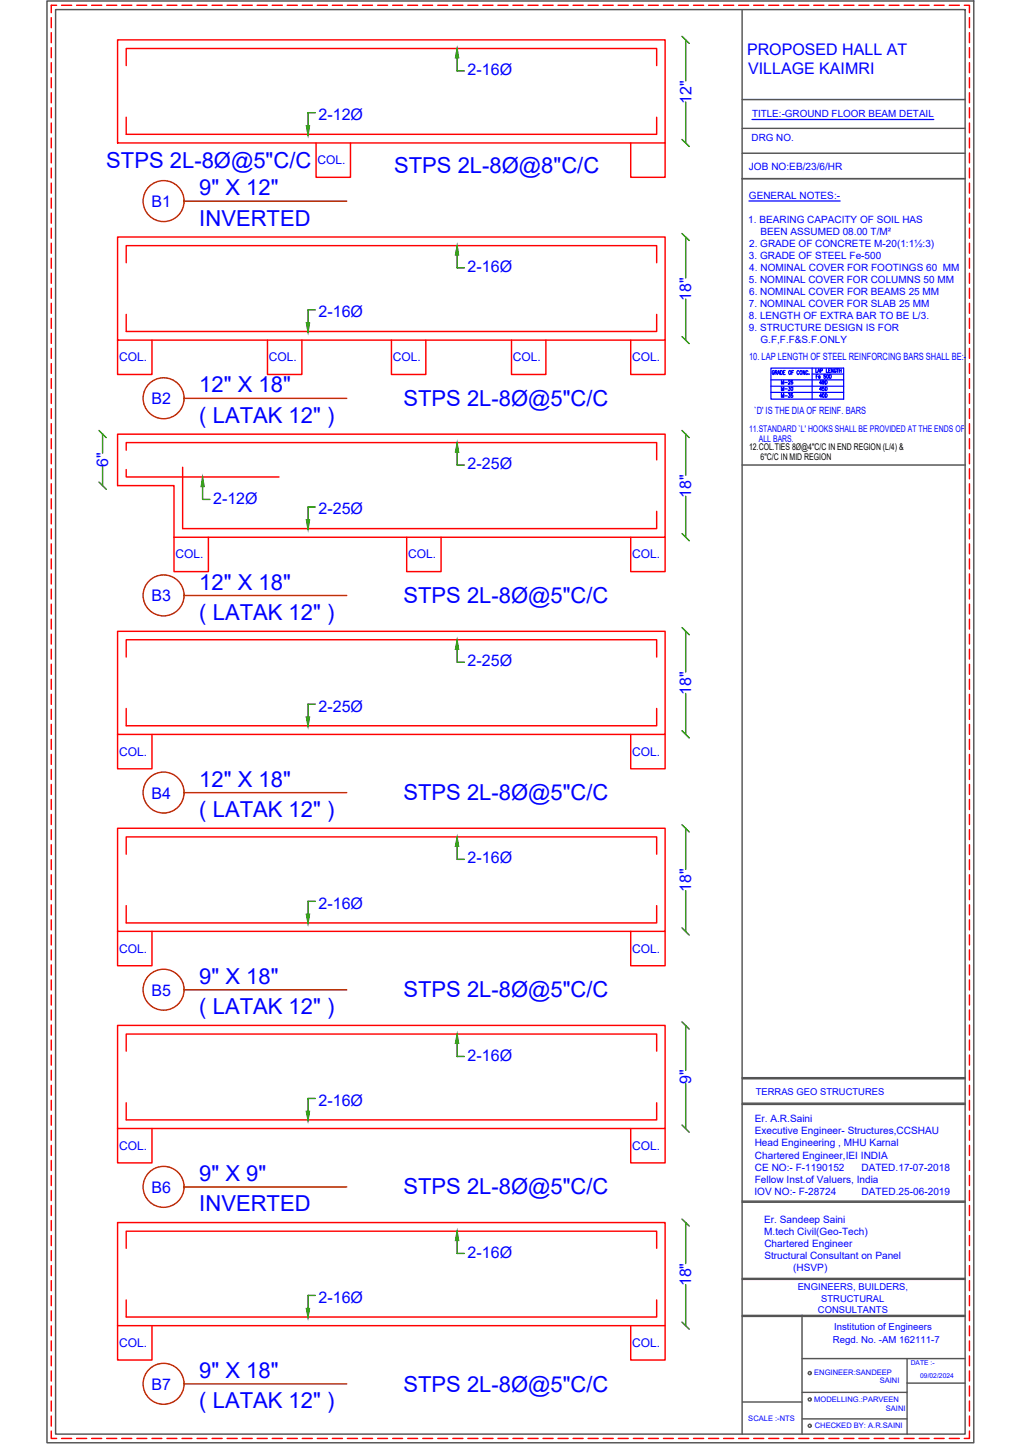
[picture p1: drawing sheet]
<svg xmlns="http://www.w3.org/2000/svg" width="210mm" height="297mm" viewBox="0 0 210 297" stroke-linecap="round" stroke-linejoin="round" font-family="sans-serif">
<!-- layer: 0 -->
<g fill="none" stroke="#f00" stroke-width=".3">
<path d="M10.5 3.6v2.1M10.5 6.7v2.1M10.5 9.8v2.1M10.5 12.9v2.1M10.5 16v2.1M10.5 19.1v2.1M11.6 1.1h-1.1v1.5M12.7 1.1h2M15.7 1.1h2.1M18.8 1.1h2.1M21.9 1.1h2.1M24.2 8.2h112.5v21.2h-112.5z"/>
<path d="M25 1.1h2.1M26 13.5v-3.5h109v3.5M28.2 1.1h2M31.2 1.1h2.1M34.3 1.1h2.1M37.4 1.1h2.1M40.5 1.1h2M43.6 1.1h2.1M46.7 1.1h2.1M49.8 1.1h2.1M52.9 1.1h2M56 1.1h2"/>
<path d="M59.1 1.1h2M62.1 1.1h2.1M65.2 1.1h2.1M68.3 1.1h2.1M71.4 1.1h2.1M74.5 1.1h2.1M77.6 1.1h2.1M80.7 1.1h2.1M83.8 1.1h2.1M86.9 1.1h2M90 1.1h2M93.1 1.1h2.1"/>
<path d="M96.2 1.1h2.1M99.3 1.1h2M102.4 1.1h2M105.5 1.1h2M108.5 1.1h2.1M111.6 1.1h2.1M114.7 1.1h2.1M117.8 1.1h2.1M120.9 1.1h2.1M124 1.1h2.1M127.1 1.1h2.1M130.2 1.1h2"/>
<path d="M133.3 1.1h2M136.4 1.1h2M139.5 1.1h2M142.6 1.1h2.1M145.7 1.1h2M148.8 1.1h2M151.8 1.1h2.1M154.9 1.1h2.1M158 1.1h2.1M161.1 1.1h2.1M164.2 1.1h2.1M167.3 1.1h2.1"/>
<path d="M170.4 1.1h2.1M173.5 1.1h2.1M176.6 1.1h2M179.7 1.1h2M182.8 1.1h2M185.9 1.1h2M189 1.1h2M192.1 1.1h2M195.2 1.1h2M198.2 1.1h1.1v1.5M199.3 3.6v2.1M199.3 6.7v2.1"/>
<path d="M199.3 9.8v2.1M199.3 12.9v2.1M199.3 16v2.1M199.3 19.1v2.1M10.5 22.2v2M10.5 25.3v2M10.5 28.4v2M10.5 31.5v2M10.5 34.6v2M10.5 37.7v2M26 24.1v3.5h109v-3.5M65 29.4v7.1h7.1v-7.1"/>
<path d="M129.7 29.4v7.1h7v-7.1M199.3 22.2v2M199.3 25.3v2M199.3 28.4v2M199.3 31.5v2M199.3 34.6v2M199.3 37.7v2M10.5 40.8v2M10.5 43.8v2.1M10.5 46.9v2.1M10.5 50v2.1M10.5 53.1v2.1"/>
<path d="M10.5 56.2v2.1M10.5 59.3v2.1M24.2 48.8h112.5v21.2h-112.5zM26 54v-3.5h109v3.5M199.3 40.8v2M199.3 43.8v2.1M199.3 46.9v2.1M199.3 50v2.1M199.3 53.1v2.1M199.3 56.2v2.1M199.3 59.3v2.1M10.5 62.4v2.1"/>
<path d="M10.5 65.5v2M10.5 68.6v2M10.5 71.7v2M10.5 74.8v2M10.5 77.9v2M24.2 70v7h7v-7M26 64.7v3.5h109v-3.5M55 70v7h7.1v-7M80.5 70v7h7v-7M105.2 70v7h7v-7M129.7 70v7h7v-7M199.3 62.4v2.1"/>
<path d="M199.3 65.5v2M199.3 68.6v2M199.3 71.7v2M199.3 74.8v2M199.3 77.9v2M10.5 81v2M10.5 84.1v2M10.5 87.2v2M10.5 90.2v2.1M10.5 93.3v2.1M10.5 96.4v2.1M10.5 99.5v2.1"/>
<path d="M24.2 89.3h112.5v21.2h-100.9v-10.6h-11.6zM26 92.6v-1.6h109v3.6M26 96.6v1.5h31.4M37.5 96.1v12.6h97.5v-3.5M199.3 81v2M199.3 84.1v2M199.3 87.2v2M199.3 90.2v2.1M199.3 93.3v2.1M199.3 96.4v2.1M199.3 99.5v2.1M10.5 102.6v2.1"/>
<path d="M10.5 105.7v2.1M10.5 108.8v2.1M10.5 111.9v2M10.5 115v2M10.5 118.1v2M35.8 110.5v7.1h7v-7.1M83.6 110.5v7.1h7.1v-7.1M129.7 110.5v7.1h7v-7.1M199.3 102.6v2.1M199.3 105.7v2.1M199.3 108.8v2.1M199.3 111.9v2"/>
<path d="M199.3 115v2M199.3 118.1v2M10.5 121.2v2M10.5 124.3v2M10.5 127.4v2M10.5 130.5v2M10.5 133.5v2.1M10.5 136.6v2.1M10.5 139.7v2.1M24.2 129.9h112.5v21.2h-112.5zM26 135.2v-3.6h109v3.6M199.3 121.2v2"/>
<path d="M199.3 124.3v2M199.3 127.4v2M199.3 130.5v2M199.3 133.5v2.1M199.3 136.6v2.1M199.3 139.7v2.1M10.5 142.8v2.1M10.5 145.9v2.1M10.5 149v2.1M10.5 152.1v2.1M10.5 155.2v2.1M10.5 158.3v2"/>
<path d="M24.2 151.1v7h7v-7M26 145.7v3.6h109v-3.6M129.7 151.1v7h7v-7M199.3 142.8v2.1M199.3 145.9v2.1M199.3 149v2.1M199.3 152.1v2.1M199.3 155.2v2.1M199.3 158.3v2M10.5 161.4v2M10.5 164.5v2M10.5 167.5v2.1"/>
<path d="M10.5 170.7v2M10.5 173.8v2M10.5 176.9v2M10.5 179.9v2.1M24.2 170.4h112.5v21.2h-112.5zM26 175.7v-3.5h109v3.5M199.3 161.4v2M199.3 164.5v2M199.3 167.5v2.1M199.3 170.7v2M199.3 173.8v2M199.3 176.9v2"/>
<path d="M199.3 179.9v2.1M10.5 183v2.1M10.5 186.1v2.1M10.5 189.2v2.1M10.5 192.3v2.1M10.5 195.4v2.1M10.5 198.5v2.1M24.2 191.6v7.1h7v-7.1M26 186.3v3.6h109v-3.6M129.7 191.6v7.1h7v-7.1M199.3 183v2.1M199.3 186.1v2.1"/>
<path d="M199.3 189.2v2.1M199.3 192.3v2.1M199.3 195.4v2.1M199.3 198.5v2.1M10.5 201.6v2.1M10.5 204.7v2M10.5 207.8v2M10.5 210.8v2.1M10.5 213.9v2.1M10.5 217v2.1M24.2 210.9h112.5v21.2h-112.5zM26 216.2v-3.5h109v3.5"/>
<path d="M199.3 201.6v2.1M199.3 204.7v2M199.3 207.8v2M199.3 210.8v2.1M199.3 213.9v2.1M199.3 217v2.1M10.5 220.2v2M10.5 223.3v2M10.5 226.3v2.1M10.5 229.4v2.1M10.5 232.5v2.1M10.5 235.6v2.1"/>
<path d="M10.5 238.7v2.1M24.2 232.1v7.1h7v-7.1M26 226.9v3.5h109v-3.5M129.7 232.1v7.1h7v-7.1M199.3 220.2v2M199.3 223.3v2M199.3 226.3v2.1M199.3 229.4v2.1M199.3 232.5v2.1M199.3 235.6v2.1M199.3 238.7v2.1M10.5 241.8v2.1"/>
<path d="M10.5 244.9v2.1M10.5 248v2M10.5 251.1v2M10.5 254.2v2M10.5 257.2v2.1M24.2 251.5h112.5v21.2h-112.5zM26 256.8v-3.5h109v3.5M199.3 241.8v2.1M199.3 244.9v2.1M199.3 248v2M199.3 251.1v2M199.3 254.2v2"/>
<path d="M199.3 257.2v2.1M10.5 260.3v2.1M10.5 263.4v2.1M10.5 266.5v2.1M10.5 269.6v2.1M10.5 272.7v2.1M10.5 275.8v2.1M10.5 278.9v2.1M24.2 272.7v7.1h7v-7.1M26 267.4v3.5h109v-3.5M129.7 272.7v7.1h7v-7.1M199.3 260.3v2.1"/>
<path d="M199.3 263.4v2.1M199.3 266.5v2.1M199.3 269.6v2.1M199.3 272.7v2.1M199.3 275.8v2.1M199.3 278.9v2.1M10.5 294.4v1.5h1.1M10.5 282v2.1M10.5 285.1v2.1M10.5 288.2v2.1M10.5 291.3v2.1M12.7 295.9h2"/>
<path d="M15.7 295.9h2.1M18.8 295.9h2.1M21.9 295.9h2.1M25 295.9h2.1M28.2 295.9h2M31.2 295.9h2.1M34.3 295.9h2.1M37.4 295.9h2.1M40.5 295.9h2M43.6 295.9h2.1M46.7 295.9h2.1M49.8 295.9h2.1"/>
<path d="M52.9 295.9h2M56 295.9h2M59.1 295.9h2M62.1 295.9h2.1M65.2 295.9h2.1M68.3 295.9h2.1M71.4 295.9h2.1M74.5 295.9h2.1M77.6 295.9h2.1M80.7 295.9h2.1M83.8 295.9h2.1M86.9 295.9h2"/>
<path d="M90 295.9h2M93.1 295.9h2.1M96.2 295.9h2.1M99.3 295.9h2M102.4 295.9h2M105.5 295.9h2M108.5 295.9h2.1M111.6 295.9h2.1M114.7 295.9h2.1M117.8 295.9h2.1M120.9 295.9h2.1M124 295.9h2.1"/>
<path d="M127.1 295.9h2.1M130.2 295.9h2M133.3 295.9h2M136.4 295.9h2M139.5 295.9h2M142.6 295.9h2.1M145.7 295.9h2M148.8 295.9h2M151.8 295.9h2.1M154.9 295.9h2.1M158 295.9h2.1M161.1 295.9h2.1"/>
<path d="M164.2 295.9h2.1M167.3 295.9h2.1M170.4 295.9h2.1M173.5 295.9h2.1M176.6 295.9h2M179.7 295.9h2M182.8 295.9h2M185.9 295.9h2M189 295.9h2M192.1 295.9h2M195.2 295.9h2M199.3 294.4v1.5h-1.1"/>
<path d="M199.3 282v2.1M199.3 285.1v2.1M199.3 288.2v2.1M199.3 291.3v2.1"/>
</g>
<g fill="none" stroke="#b82e00" stroke-width=".3">
<path d="M37.8 41.4h33.5M37.8 81.9h33.5M37.8 122.5h33.5M37.8 163.1h33.5M37.8 203.6h33.5M37.8 244.2h33.5M37.8 284.7h33.5"/>
<circle cx="33.6" cy="41.4" r="4.2"/>
<circle cx="33.6" cy="81.9" r="4.2"/>
<circle cx="33.6" cy="122.5" r="4.2"/>
<circle cx="33.6" cy="163" r="4.2"/>
<circle cx="33.6" cy="203.6" r="4.2"/>
<circle cx="33.6" cy="244.1" r="4.2"/>
<circle cx="33.6" cy="284.7" r="4.2"/>
</g>
<g fill="#259500" stroke="#259500" stroke-width=".21">
<path d="M94 9.8l.3 2.1h-.7z"/>
<path d="M62.9 25.9h.8l-.4 2z"/>
<path d="M94 50.4l.3 2.1h-.7z"/>
<path d="M62.9 66.4h.8l-.4 2z"/>
<path d="M94 91l.3 2h-.7z"/>
<path d="M62.9 106.9h.8l-.4 2.1z"/>
<path d="M94 131.5l.3 2.1h-.7z"/>
<path d="M62.9 147.5h.8l-.4 2z"/>
<path d="M94 172.1l.3 2h-.7z"/>
<path d="M62.9 188h.8l-.4 2.1z"/>
<path d="M94 212.6l.3 2.1h-.7z"/>
<path d="M62.9 228.6h.8l-.4 2.1z"/>
<path d="M94 253.1l.3 2.1h-.7z"/>
<path d="M62.9 269.1h.8l-.4 2.1z"/>
<path d="M41.7 98l.3 2.1h-.7z"/>
</g>
<g fill="none" stroke="#259500" stroke-width=".3">
<path d="M94 11.9v2.7M140.2 7.5l1.5 1.4M141 8.2v8.4M63.3 23.2v2.7M140.2 28.7l1.5 1.4M141 21v8.4M94 52.5v2.6M140.2 48l1.5 1.5M141 48.8v8.4M63.3 63.7v2.7M140.2 69.2l1.5 1.5M141 61.5v8.5"/>
<path d="M20.4 88.5l1.4 1.5M20.4 99.2l1.4 1.5M21.1 89.3v3.9M21.1 96v3.9M94 93v2.7M140.2 88.5l1.5 1.5M141 89.3v8.4M41.7 100.1v2.6M63.3 104.3v2.6M140.2 109.8l1.5 1.4M141 102.1v8.4M94 133.6v2.6"/>
<path d="M140.2 129.1l1.5 1.5M141 129.9v8.3M63.3 144.9v2.6M140.2 150.3l1.5 1.5M141 142.6v8.5M94 174.1v2.7M140.2 169.7l1.5 1.4M141 170.4v8.4M63.3 185.4v2.6M140.2 190.9l1.5 1.4M141 183.2v8.4M94 214.7v2.6"/>
<path d="M140.2 210.2l1.5 1.5M141 210.9v9.3M63.3 226v2.6M140.2 231.4l1.5 1.5M141 222.9v9.2M94 255.2v2.6M140.2 250.8l1.5 1.4M141 251.5v8.4M63.3 266.5v2.6M140.2 272l1.5 1.4M141 264.3v8.4"/>
</g>
<g fill="none" stroke="#009525" stroke-width=".3">
<path d="M94 14.6h1.5M63.3 23.2h1.5M94 55.1h1.5M63.3 63.7h1.5M94 95.7h1.5M41.7 102.7h1.4M63.3 104.3h1.5M94 136.2h1.5M63.3 144.9h1.5M94 176.8h1.5M63.3 185.4h1.5M94 217.3h1.5"/>
<path d="M63.3 226h1.5M94 257.8h1.5M63.3 266.5h1.5"/>
</g>
<g fill="none" stroke="#545454" stroke-width=".3">
<path d="M9.7 .2h190.5v296.6h-190.5zM11.4 2h187v293h-187zM152.6 2v293M152.6 20.5h45.8M152.6 36.7h45.8M152.6 26.4h45.8M152.6 31.5h45.8M152.6 95.7h45.8M152.6 226.9h45.8M152.6 227.2h45.8M152.6 221.7h45.8M152.6 221.9h45.8"/>
<path d="M152.6 247.1h45.8M152.6 247.3h45.8M152.6 263.2h45.8M152.6 270.8h45.8M152.6 263h45.8M152.6 270.6h45.8M164.9 279.5h33.5M164.9 270.6v24.4M186.5 279.5v15.5M152.7 288.4h12.2M164.9 286.4h21.6M164.9 291.9h21.6"/>
<path d="M186.5 284.5h11.9"/>
<circle cx="166.5" cy="282.5" r=".32"/>
<circle cx="166.5" cy="293.3" r=".32"/>
<circle cx="166.5" cy="287.9" r=".32"/>
</g>
<path d="M154.6 24.6h37.4M154 41.3h18.7" fill="none" stroke="#00f" stroke-width=".25"/>
<!-- layer: T1 -->
<g fill="none" stroke="#00f" stroke-width=".25">
<path d="M158.5 75.7h14.9v6.4h-14.9zM158.5 78.1h14.9M158.5 79.4h14.9M159.2 76.4a.22 .22 0 0 0-.3-.2 .22 .22 0 0 0-.2 .3v.2a.24 .24 0 0 0 .3 .3 .24 .24 0 0 0 .2-.3h-.2M159.3 76.6h.4l.1-.2-.5-.2v.8M159.6 76.6l.2 .4M159.9 77l.2-.8 .2 .8M159.9 76.7h.3M160.4 76.2a.4 .4 0 0 1 .5 .4 .4 .4 0 0 1-.5 .4zM160.7 79v-.7l.2 .7 .2-.7v.7M161 76.6h.2M161.3 78.7h.5"/>
<path d="M161.3 80h.5M161.4 76.2h-.4v.8h.4M162.1 78.4v-.1l.3 .1-.3 .6h.3M162.1 79.6h.3l-.1 .3a.21 .21 0 0 1 .1 .3 .21 .21 0 0 1-.3 0M162.2 76.4l.1-.1a.36 .36 0 0 1 .3 .3 .36 .36 0 0 1-.3 .4zM162.7 79.6h.1a.38 .38 0 0 1 .2 .4 .38 .38 0 0 1-.3 .3zM162.8 76.6h.2M162.9 78.3h-.3v.3a.21 .21 0 0 1 .3 0 .21 .21 0 0 1 0 .3 .21 .21 0 0 1-.3 0M163.2 76.2h-.4v.8M164.3 76.4l-.1-.1a.36 .36 0 0 0-.4 .3 .36 .36 0 0 0 .4 .4l.1-.2M164.5 76.3l.1-.1a.39 .39 0 0 1 .3 .4 .39 .39 0 0 1-.4 .4l-.1-.3zM165.5 76.2v.8l-.4-.8v.8"/>
<path d="M166.1 76.4l-.2-.2a.44 .44 0 0 0-.2 .4 .44 .44 0 0 0 .2 .4l.2-.2M167 75.7v6.4M167 76.9h6.4M167.7 75.8v.8h.4M168.1 76.6l.2-.8 .3 .8M168.7 76.3l.4-.1-.1-.3-.3-.1v.8M169.9 75.8v.8h.3M170.7 75.8h-.4v.8M171.3 75.8v.8l-.4-.8v.8M171.9 76a.22 .22 0 0 0-.3-.1 .22 .22 0 0 0-.1 .2v.2a.22 .22 0 0 0 .2 .3 .22 .22 0 0 0 .2-.3h-.2M172 75.8h.4M172.2 75.8v.8"/>
<path d="M172.6 75.8v.8M172.6 76.2h.3M172.9 75.8v.8M158.5 80.7h14.9M160.7 80.3v-.7l.2 .7 .2-.7v.7M160.7 81.7v-.7l.2 .7 .2-.7v.7M161.3 81.4h.5M162.1 81h.3l-.1 .3a.23 .23 0 0 1 .2 .3 .23 .23 0 0 1-.4 0M162.9 81h-.3v.3a.21 .21 0 0 1 .3 0 .21 .21 0 0 1 0 .3 .21 .21 0 0 1-.3 0"/>
</g>
<g font-size="4.5" fill="#00f">
<text x="21.8" y="34.6">STPS 2L-8Ø@5&quot;C/C</text>
<text x="81" y="35.6">STPS 2L-8Ø@8&quot;C/C</text>
<text x="41" y="40.2">9&quot; X 12&quot;</text>
<text x="41" y="46.4">INVERTED</text>
<text x="41" y="80.7">12&quot; X 18&quot;</text>
<text x="82.9" y="83.5">STPS 2L-8Ø@5&quot;C/C</text>
<text x="41" y="87">( LATAK 12&quot; )</text>
<text x="41" y="121.3">12&quot; X 18&quot;</text>
<text x="82.9" y="124">STPS 2L-8Ø@5&quot;C/C</text>
<text x="41" y="127.5">( LATAK 12&quot; )</text>
<text x="41" y="161.8">12&quot; X 18&quot;</text>
<text x="82.9" y="164.6">STPS 2L-8Ø@5&quot;C/C</text>
<text x="41" y="168.1">( LATAK 12&quot; )</text>
<text x="41" y="202.4">9&quot; X 18&quot;</text>
<text x="41" y="208.6">( LATAK 12&quot; )</text>
<text x="82.9" y="205.1">STPS 2L-8Ø@5&quot;C/C</text>
<text x="41" y="242.9">9&quot; X 9&quot;</text>
<text x="82.9" y="245.7">STPS 2L-8Ø@5&quot;C/C</text>
<text x="41" y="249.2">INVERTED</text>
<text x="41" y="283.4">9&quot; X 18&quot;</text>
<text x="82.9" y="286.2">STPS 2L-8Ø@5&quot;C/C</text>
<text x="41" y="289.7">( LATAK 12&quot; )</text>
</g>
<g font-size="3.5" fill="#00f">
<text x="167.2" y="80.1">49D</text>
<text x="167.2" y="81.5">45D</text>
</g>
<g font-size="3.3" fill="#00f">
<text x="153.6" y="11.2">PROPOSED HALL AT</text>
<text x="96.1" y="15.4">2-16Ø</text>
<text x="153.8" y="15.2">VILLAGE KAIMRI</text>
<text x="142.2" y="21.3" transform="rotate(-90 142.2 21.3)">12&quot;</text>
<text x="65.5" y="24.7">2-12Ø</text>
<text x="31.1" y="42.6">B1</text>
<text x="96.1" y="56">2-16Ø</text>
<text x="65.5" y="65.3">2-16Ø</text>
<text x="142.1" y="61.9" transform="rotate(-90 142.1 61.9)">18&quot;</text>
<text x="31.1" y="83.2">B2</text>
<text x="22.3" y="96.1" transform="rotate(-90 22.3 96.1)">6&quot;</text>
<text x="96.1" y="96.5">2-25Ø</text>
<text x="43.8" y="103.6">2-12Ø</text>
<text x="65.5" y="105.8">2-25Ø</text>
<text x="142.1" y="102.4" transform="rotate(-90 142.1 102.4)">18&quot;</text>
<text x="31.1" y="123.7">B3</text>
<text x="96.1" y="137.1">2-25Ø</text>
<text x="142.1" y="143" transform="rotate(-90 142.1 143)">18&quot;</text>
<text x="65.5" y="146.4">2-25Ø</text>
<text x="31.1" y="164.3">B4</text>
<text x="96.1" y="177.6">2-16Ø</text>
<text x="142.1" y="183.5" transform="rotate(-90 142.1 183.5)">18&quot;</text>
<text x="65.5" y="186.9">2-16Ø</text>
<text x="31.1" y="204.8">B5</text>
<text x="96.1" y="218.2">2-16Ø</text>
<text x="65.5" y="227.4">2-16Ø</text>
<text x="142.1" y="223" transform="rotate(-90 142.1 223)">9&quot;</text>
<text x="31.1" y="245.3">B6</text>
<text x="96.1" y="258.7">2-16Ø</text>
<text x="65.5" y="268">2-16Ø</text>
<text x="142.1" y="264.6" transform="rotate(-90 142.1 264.6)">18&quot;</text>
<text x="31.1" y="285.9">B7</text>
</g>
<g font-size="2.5" fill="#00f">
<text x="65.3" y="33.8">COL.</text>
<text x="24.5" y="74.3">COL.</text>
<text x="55.3" y="74.3">COL.</text>
<text x="80.8" y="74.3">COL.</text>
<text x="105.5" y="74.3">COL.</text>
<text x="130" y="74.3">COL.</text>
<text x="36.1" y="114.9">COL.</text>
<text x="83.9" y="114.9">COL.</text>
<text x="130" y="114.9">COL.</text>
<text x="24.5" y="155.4">COL.</text>
<text x="130" y="155.4">COL.</text>
<text x="24.5" y="196">COL.</text>
<text x="130" y="196">COL.</text>
<text x="24.5" y="236.5">COL.</text>
<text x="130" y="236.5">COL.</text>
<text x="24.5" y="277.1">COL.</text>
<text x="130" y="277.1">COL.</text>
</g>
<g font-size="2.1" fill="#00f">
<text x="154" y="35">JOB NO:EB/23/6/HR</text>
<text x="154" y="40.9">GENERAL NOTES:-</text>
<text x="153.8" y="45.8">1. BEARING CAPACITY OF SOIL HAS</text>
<text x="154" y="53.3">3. GRADE OF STEEL Fe-500</text>
<text x="154" y="50.8">2. GRADE OF CONCRETE M-20(1:1½:3)</text>
<text x="156.3" y="48.3">BEEN ASSUMED 08.00 T/M²</text>
<text x="154" y="58.2">5. NOMINAL COVER FOR COLUMNS 50 MM</text>
<text x="154.1" y="55.8">4. NOMINAL COVER FOR FOOTINGS 60 MM</text>
<text x="154" y="63.2">7. NOMINAL COVER FOR SLAB 25 MM</text>
<text x="154" y="65.7">8. LENGTH OF EXTRA BAR TO BE L/3.</text>
<text x="154" y="60.7">6. NOMINAL COVER FOR BEAMS 25 MM</text>
<text x="154" y="68.2">9. STRUCTURE DESIGN IS FOR</text>
<text x="156.3" y="70.6">G.F,F.F&amp;S.F.ONLY</text>
<text x="154" y="74">10. LAP LENGTH OF STEEL REINFORCING BARS SHALL BE:-</text>
<text x="155" y="85.1">`D' IS THE DIA OF REINF. BARS</text>
<text x="155.2" y="230.9">Er. A.R.Saini</text>
<text x="155.2" y="233.4">Executive Engineer- Structures,CCSHAU</text>
<text x="155.2" y="235.8">Head Engineering , MHU Karnal</text>
<text x="155.2" y="238.3">Chartered Engineer,IEI INDIA</text>
<text x="155.1" y="245.9">IOV NO:- F-28724</text>
<text x="155.2" y="243.3">Fellow Inst.of Valuers, India</text>
<text x="155.2" y="240.8">CE NO:- F-1190152</text>
<text x="177.1" y="240.8">DATED.17-07-2018</text>
<text x="177.1" y="245.9">DATED.25-06-2019</text>
<text x="157.1" y="251.5">Er. Sandeep Saini</text>
<text x="157.1" y="254">M.tech Civil(Geo-Tech)</text>
<text x="157.1" y="256.5">Chartered Engineer</text>
<text x="157.1" y="259">Structural Consultant on Panel</text>
<text x="163.1" y="261.5">(HSVP)</text>
</g>
<g font-size="2" fill="#00f">
<text x="154.5" y="29">DRG NO.</text>
<text x="154.6" y="24.1">TITLE:-GROUND FLOOR BEAM DETAIL</text>
<text x="171.5" y="273.5">Institution of Engineers</text>
<text x="171.2" y="276.3">Regd. No. -AM 162111-7</text>
</g>
<g font-size="1.9" fill="#00f">
<text x="154" y="88.8">11.STANDARD `L' HOOKS SHALL BE PROVIDED AT THE ENDS OF</text>
<text x="156" y="91">ALL BARS.</text>
<text x="155.4" y="225.3">TERRAS GEO STRUCTURES</text>
<text x="164" y="265.4">ENGINEERS, BUILDERS,</text>
<text x="168.8" y="267.7">STRUCTURAL</text>
<text x="168.1" y="270.1">CONSULTANTS</text>
</g>
<g font-size="1.9">
<text x="154" y="92.6">12.COL.TIES 8Ø@4&quot;C/C IN END REGION (L/4) &amp;</text>
<text x="156.4" y="94.6">6&quot;C/C IN MID REGION</text>
</g>
<g font-size="1.6" fill="#00f">
<text x="167.4" y="282.8">ENGINEER:SANDEEP</text>
<text x="180.9" y="284.6">SAINI</text>
<text x="153.8" y="292.3">SCALE :-NTS</text>
<text x="167.4" y="288.4">MODELLING.:PARVEEN</text>
<text x="167.5" y="293.8">CHECKED BY: A.R.SAINI</text>
<text x="182.1" y="290.3">SAINI</text>
</g>
<g font-size="1.4" fill="#00f">
<text x="187.2" y="280.8">DATE :-</text>
<text x="189.2" y="283.5">09/02/2024</text>
</g>
</svg>
